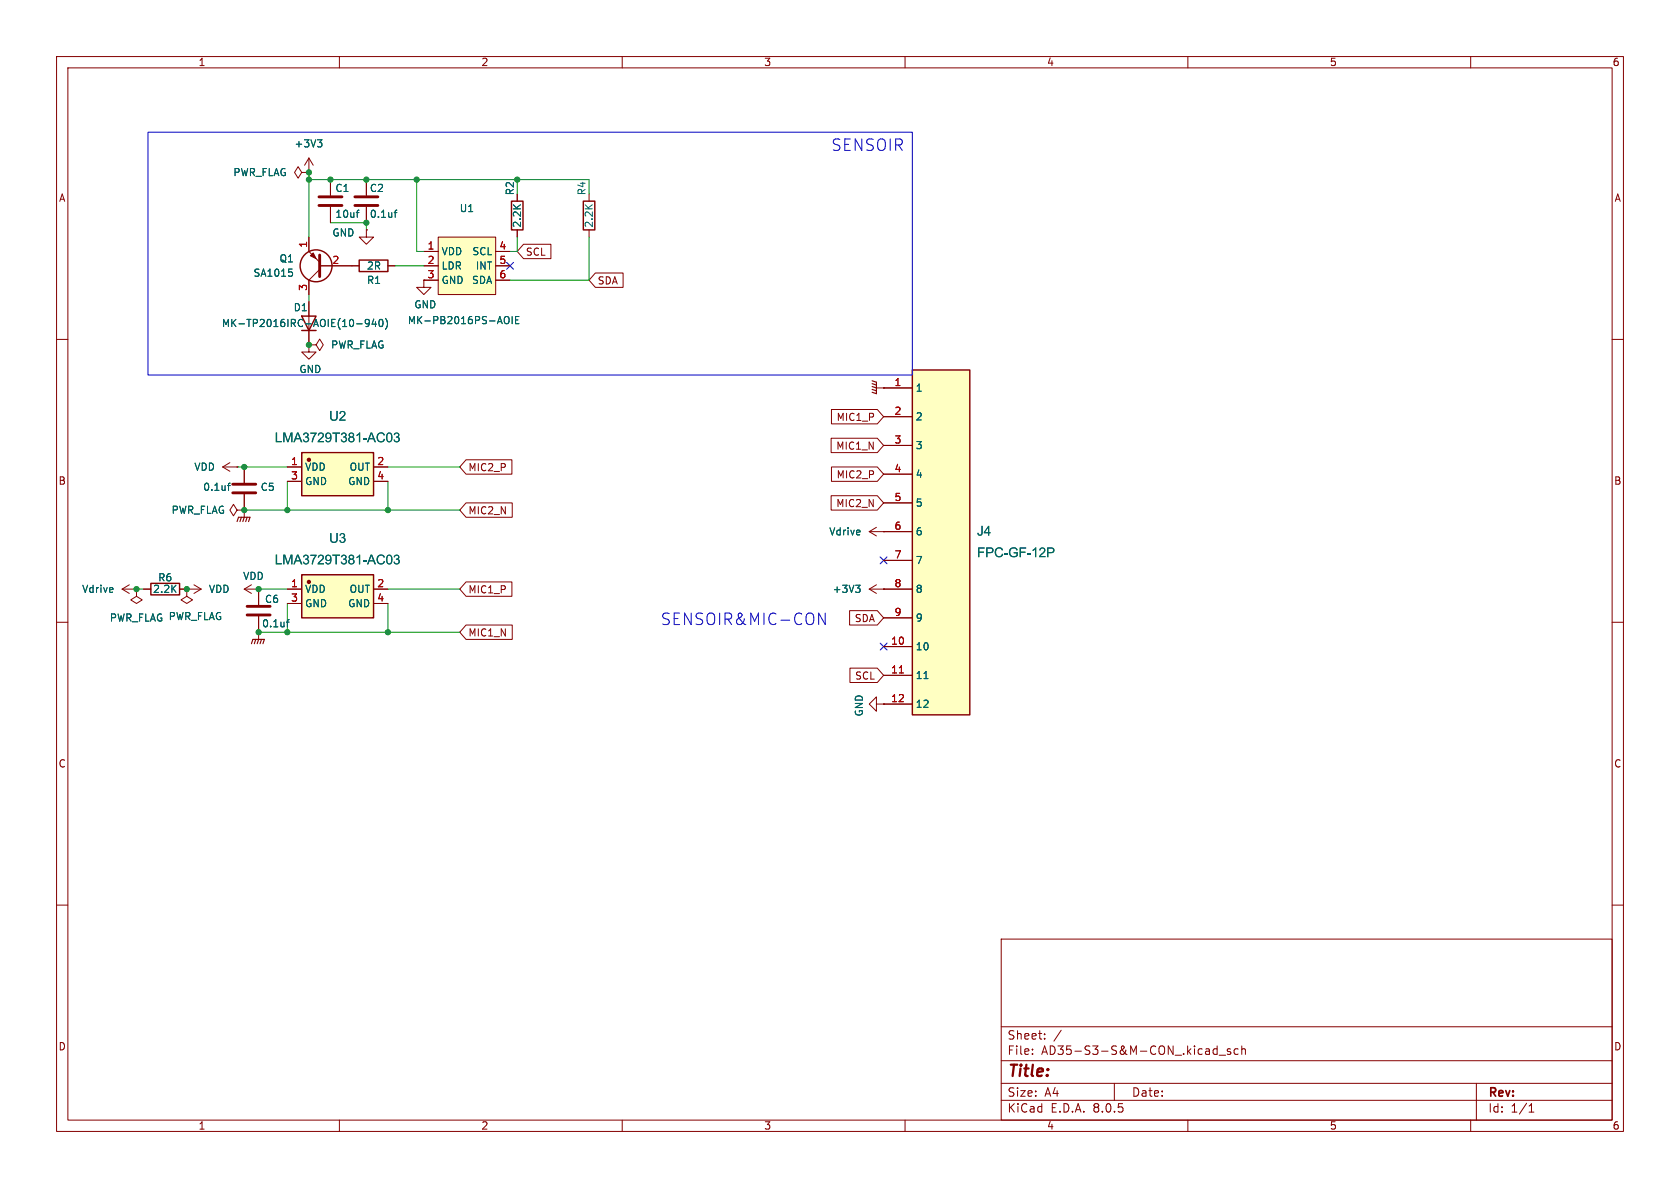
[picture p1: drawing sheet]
<svg xmlns="http://www.w3.org/2000/svg" width="297mm" height="210mm" viewBox="0 0 297 210" stroke-linecap="round" stroke-linejoin="round" font-family="sans-serif">
<g fill="none" stroke="#840000" stroke-width=".18">
<path d="M10 10h277v190h-277zM12 12h273v186h-273zM60 10v2M110 10v2M160 10v2M210 10v2M260 10v2M54.6 30.5h.1M54.6 27.9l-.8 1.3M54.6 27.9v2.6M54.6 27.9l.8 1.3M58.4 31.8v2.7"/>
<path d="M58.4 36.6v2.8M10 60h2M64.8 40.6v1.3h1.2l-1.2 1.3-1.3-1.3h1.3M64.8 40.6h.1M74.9 49.5v1.3h1.3l-1.3 1.3-1.2-1.3h1.2M74.9 49.5h.1M285 60h2M154.9 68.6h1.3M156.2 68.6h.1M39.4 82.6l1.2 .7M39.4 82.6h2.5M40.6 81.8l-1.2 .8"/>
<path d="M41.9 82.6h.1M10 110h2M153.7 104.1l1.2 .8M153.7 104.1h2.5M154.9 103.4l-1.2 .7M156.2 104.1h.1M285 110h2M154.9 124.5v-1.3l-1.2 1.3 1.2 1.2v-1.2h1.3M156.2 124.5h.1M10 160h2M285 160h2M177 166h108v32h-108z"/>
<path d="M60 198v2M110 198v2M160 198v2M177 194.5h108M177 191.5h108M177 187.5h108M177 181.5h108M182.5 186.3v.1M182.5 185.5v.1M184.7 183.6v.1M184.7 182.8v.1M187.6 182.1l-1.3 2"/>
<path d="M197 191.5v3M210 198v2M214.7 185.4l.5 .1M215.2 184.9v1.5M215.2 186.3l-.5 .1M215.5 186.5h1.2M217.5 185.5l-.3-.1-.2 .2v.2l.5 .2v.3h-.5M218.9 185.5l-.4-.1-.3 .3v.4l.1 .2h.6M219.5 185.5l.2-.1 .4 .1 .1 .9M219.5 184.9v1.5M260 198v2M261 191.5v6.5"/>
<path d="M270.3 196.6h.9M270.3 195.5l.4-.4v1.5"/>
</g>
<path d="M56.1 24.7h.8l-.4 .5M56.7 25.2l.2 .2v.3l-.2 .3M63 37.6h.5M63.5 37.2h-.3M151.3 103.4h.7l-.4 .5M151.8 103.9l.2 .3v.3l-.2 .2" fill="none" stroke="#006464" stroke-width=".18"/>
<path d="M56.4 36.3h4.1M56.4 34.8h4.1" fill="none" stroke="#840000" stroke-width=".51"/>
<path d="M154.2 67.3l.7 .3v2l-.7-.3M154.2 67.8l.7 .3M154.2 68.3l.7 .3M154.2 68.8l.7 .3" fill="none" stroke="#840000" stroke-width=".2"/>
<path d="M161.3 65.4h10.1v61h-10.1z" fill="#ffffc2"/>
<path d="M161.3 65.4h10.1v61h-10.1z" fill="none" stroke="#840000" stroke-width=".25"/>
<path d="M156.2 68.6h5.1M156.2 73.7h5.1M156.2 78.7h5.1M156.2 83.8h5.1M156.2 88.9h5.1M156.2 94h5.1M156.2 99.1h5.1M156.2 114.3h5.1M156.2 119.4h5.1M156.2 104.1h5.1M156.2 109.2h5.1M156.2 124.5h5.1" fill="none" stroke="#840000" stroke-width=".18"/>
<path d="M163.3 120h.8" fill="none" stroke="#006464" stroke-width=".18"/>
<path d="M159 119h.7" fill="none" stroke="#a90000" stroke-width=".18"/>
<path d="M53.3 80h12.7v7.6h-12.7z" fill="#ffffc2"/>
<circle cx="54.6" cy="81.3" r=".25" fill="#840000" stroke="#840000" stroke-width=".25"/>
<path d="M53.3 80h12.7v7.6h-12.7z" fill="none" stroke="#840000" stroke-width=".25"/>
<g fill="none" stroke="#840000" stroke-width=".18">
<path d="M53.3 30.5l-.6-1-.6 1 .6 1 .6-1h1.3M54.6 30.5h.1M64.8 31.8v2.7M64.8 36.6v2.8M50.8 82.6h2.5M50.8 85.1h2.5M66 82.6h2.6M66 85.1h2.6M21.6 104.1l1.3 .8M21.6 104.1h2.5M22.9 103.4l-1.3 .7M24.1 104.1h.1"/>
<path d="M33 104.1v1.3l1 .6-1 .7-1-.7 1-.6M33 104.1h.1M33 104.1h2.6M34.3 103.4l1.3 .7M35.6 104.1l-1.3 .8M45.7 104.1v2.8M45.7 109v2.8"/>
</g>
<path d="M62.7 36.3h4.1M62.7 34.8h4.1M43.7 108.7h4.1M43.7 107.2h4.1" fill="none" stroke="#840000" stroke-width=".51"/>
<path d="M69.7 37.6h.5M70.2 37.2l-.3 .1v1.1M50.6 110h.5M51.1 109.5l-.3 .2v1.1" fill="none" stroke="#006464" stroke-width=".18"/>
<path d="M53.3 101.6h12.7v7.6h-12.7z" fill="#ffffc2"/>
<circle cx="54.6" cy="102.9" r=".25" fill="#840000" stroke="#840000" stroke-width=".25"/>
<g fill="none" stroke="#840000" stroke-width=".25">
<path d="M90.4 35.6h2.1v5h-2.1zM103.1 35.6h2.1v5h-2.1zM53.3 55.9h2.6l-1.3 2.5zM63.5 46h5.1v2h-5.1zM26.7 103.1h5v2.1h-5zM53.3 101.6h12.7v7.6h-12.7z"/>
<circle cx="55.9" cy="47" r="2.82"/>
</g>
<g fill="none" stroke="#840000" stroke-width=".18">
<path d="M91.4 34.3v1.3M104.1 34.3v1.3M54.6 41.9v2.6l1.9 1.9M54.6 53.3v7.7M56.5 47.6l-1.9 1.9v2.6M56.5 47h7M68.6 47h1.2M91.4 40.6v1.3M104.1 40.6v1.3M54.6 61v1.2h1.3l-1.3 1.3-1.3-1.3h1.3M54.6 61h.1M54.6 61h1.3l.6-1.1 .6 1.1-.6 1-.6-1"/>
<path d="M41.9 90.2l-.6-1-.7 1 .7 1 .6-1h1.3M43.2 90.2h.1M43.2 82.6v2.7M43.2 87.4v4M153.7 94l1.2 .7M153.7 94h2.5M154.9 93.2l-1.2 .8M156.2 94h.1M24.1 104.1v1.3l1 .6-1 .7-1-.7 1-.6M24.1 104.1h.1M25.4 104.1h1.3M31.7 104.1h1.3"/>
<path d="M45.7 111.8h.1M45.7 111.8v1.2M50.8 104.1h2.5M50.8 106.7h2.5M66 104.1h2.6M66 106.7h2.6"/>
</g>
<path d="M56.5 45.1v3.8M41.1 87.1h4.1M41.1 85.6h4.1" fill="none" stroke="#840000" stroke-width=".51"/>
<path d="M51.1 47.6h.6M51.5 48.1l.2 .2v.3l-.2 .2M63.1 57.2h.9M65.3 57l-.2 .2h-.3l-.2-.2 .1-.5h.4l.1 .1a.84 .84 0 0 1-.3 1.1h-.2M66.1 56.4l-.3 .9h.8M66.4 56.9v.8M67.2 56.5h.1a.68 .68 0 0 1 .4 .6 .68 .68 0 0 1-.4 .6 .84 .84 0 0 1-.1-1.2zM68.1 56.3a1.46 1.46 0 0 1 0 1.9M40.2 85.8h.5M40.7 85.4l-.3 .2v1.1" fill="none" stroke="#006464" stroke-width=".18"/>
<path d="M41.9 92.2l.3-.8h2l-.3 .8M42.7 91.4l-.3 .8M43.2 91.4l-.3 .8M43.7 91.4l-.3 .8M44.4 113.8l.3-.8h2l-.2 .8M45.2 113l-.2 .8M45.7 113l-.2 .8M46.2 113l-.2 .8" fill="none" stroke="#840000" stroke-width=".2"/>
<path d="M55.4 44.7l.5 1-1-.5z" fill="#840000" stroke="#840000" stroke-width=".18"/>
<path d="M77.5 41.9h10.1v10.2h-10.1z" fill="#ffffc2"/>
<g fill="none" stroke="#840000" stroke-width=".18">
<path d="M54.6 30.5h.1M58.4 31.8v2.7M58.4 36.6v2.8M64.8 31.8v2.7M64.8 36.6v2.8M91.4 34.3v1.3M54.6 41.9v2.6M54.6 49.5v2.6M54.6 53.3v2.6M54.6 58.4v2.6M56.5 47h7M64.8 40.6h.1"/>
<path d="M68.6 47h1.2M74.9 49.5h.1M74.9 44.5h2.6M74.9 47h2.6M74.9 49.5h2.6M77.5 41.9h10.1v10.2h-10.1zM87.6 44.5h2.6M87.6 47h2.6M87.6 49.5h2.6M91.4 40.6v1.3M92.6 43.2h4.8v2.5h-4.8l-1.2-1.2zM105.3 48.3h4.9v2.5h-4.9l-1.2-1.3z"/>
<path d="M54.6 61h.1M146.9 77.5h8.2l1.1 1.2-1.1 1.3h-8.2zM147 72.4h8.1l1.1 1.3-1.1 1.2h-8.1zM156.2 68.6h.1M156.2 68.6h5.1M156.2 73.7h5.1M156.2 78.7h5.1M41.9 82.6h.1M43.2 90.2h.1M43.2 82.6v2.7M43.2 87.4v2.8M50.8 82.6h2.5"/>
<path d="M50.8 85.1h2.5M66 82.6h2.6M66 85.1h2.6M82.4 81.3h8.1v2.5h-8.1l-1.1-1.2zM82.4 88.9h8.2v2.5h-8.2l-1.1-1.2zM146.9 87.6h8.2l1.1 1.3-1.1 1.3h-8.2zM147 82.5h8.1l1.1 1.3-1.1 1.3h-8.1zM156.2 94h.1M156.2 83.8h5.1M156.2 88.9h5.1M156.2 94h5.1M156.2 99.1h5.1"/>
<path d="M24.1 104.1h.1M25.4 104.1h1.3M31.7 104.1h1.3M33 104.1h.1M43.2 104.1l1.2 .8M43.2 104.1h2.5M44.4 103.4l-1.2 .7M45.7 104.1h.1M45.7 111.8h.1M45.7 104.1v2.8M45.7 109v2.8M50.8 104.1h2.5"/>
<path d="M50.8 106.7h2.5M66 104.1h2.6M66 106.7h2.6M82.4 102.9h8.1v2.5h-8.1l-1.1-1.3zM82.4 110.5h8.2v2.5h-8.2l-1.1-1.2zM150.2 107.9h4.9l1.1 1.3-1.1 1.3h-4.9zM150.3 118.1h4.8l1.1 1.3-1.1 1.3h-4.8zM156.2 104.1h.1M156.2 104.1h5.1M156.2 114.3h5.1M156.2 119.4h5.1M156.2 109.2h5.1"/>
<path d="M156.2 124.5h.1M156.2 124.5h5.1"/>
</g>
<g fill="none" stroke="#006464" stroke-width=".18">
<path d="M56.1 24.7h.8l-.4 .5M56.7 25.2l.2 .2v.3l-.2 .3M63 37.6h.5M63.5 37.2h-.3M69.7 37.6h.5M70.2 37.2l-.3 .1v1.1M51.1 47.6h.6M51.5 48.1l.2 .2v.3l-.2 .2M63.1 57.2h.9M65.3 57l-.2 .2h-.3l-.2-.2 .1-.5h.4l.1 .1a.84 .84 0 0 1-.3 1.1h-.2M66.1 56.4l-.3 .9h.8M66.4 56.9v.8"/>
<path d="M67.2 56.5h.1a.68 .68 0 0 1 .4 .6 .68 .68 0 0 1-.4 .6 .84 .84 0 0 1-.1-1.2zM68.1 56.3a1.46 1.46 0 0 1 0 1.9M89.1 56.4a.42 .42 0 0 1 .5-.5 .42 .42 0 0 1 .4 .5v.4a.42 .42 0 0 1-.4 .4 .42 .42 0 0 1-.5-.4M90.5 56v1.2M91.1 56.6h.5M91.7 56h-.6v1.2h.6M40.2 85.8h.5M40.7 85.4l-.3 .2v1.1M50.6 110h.5M51.1 109.5l-.3 .2v1.1M151.3 103.4h.7l-.4 .5M151.8 103.9l.2 .3v.3l-.2 .2"/>
<path d="M163.3 120h.8"/>
</g>
<path d="M26.2 23.4h135.1v42.9h-135.1zM145.9 108.4v2l-1.2-2v2" fill="none" stroke="#0000c2" stroke-width=".18"/>
<g fill="none" stroke="#009600" stroke-width=".18">
<path d="M54.6 31.8h49.5v2.5M54.6 30.5v11.4M58.4 39.4h6.4v1.2M73.7 31.8v12.7h1.2M91.4 31.8v2.5M54.6 52.1v1.2M69.8 47h5.1M91.4 41.9v2.6h-1.2M104.1 41.9v7.6h-13.9M41.9 82.6h8.9M43.2 90.2h38.1M50.8 85.1v5.1"/>
<path d="M68.6 85.1v5.1M68.6 82.6h12.7M24.1 104.1h1.3M45.7 111.8h35.6M45.7 104.1h5.1M50.8 106.7v5.1M68.6 104.1h12.7M68.6 106.7v5.1"/>
</g>
<path d="M89.6 46.4l1.2 1.2M90.8 46.4l-1.2 1.2M155.6 98.5l1.2 1.2M156.8 98.5l-1.2 1.2M155.6 113.7l1.2 1.2M156.8 113.7l-1.2 1.2" fill="none" stroke="#000084" stroke-width=".18"/>
<path d="M159 119h.7" fill="none" stroke="#a90000" stroke-width=".18"/>
<g fill="#009600" stroke="#009600" stroke-width=".18">
<circle cx="64.8" cy="31.8" r=".46"/>
<circle cx="73.7" cy="31.8" r=".46"/>
<circle cx="64.8" cy="39.4" r=".46"/>
<circle cx="54.6" cy="31.8" r=".46"/>
<circle cx="58.4" cy="31.8" r=".46"/>
<circle cx="54.6" cy="30.5" r=".46"/>
<circle cx="68.6" cy="111.8" r=".46"/>
<circle cx="68.6" cy="90.2" r=".46"/>
<circle cx="91.4" cy="31.8" r=".46"/>
<circle cx="45.7" cy="111.8" r=".46"/>
<circle cx="50.8" cy="111.8" r=".46"/>
<circle cx="54.6" cy="61" r=".46"/>
<circle cx="33" cy="104.1" r=".46"/>
<circle cx="45.7" cy="104.1" r=".46"/>
<circle cx="50.8" cy="90.2" r=".46"/>
<circle cx="43.2" cy="82.6" r=".46"/>
<circle cx="43.2" cy="90.2" r=".46"/>
<circle cx="24.1" cy="104.1" r=".46"/>
</g>
<g font-size="2.8" fill="#0000c2">
<text x="146.9" y="26.9">SENSOIR</text>
<text x="116.7" y="110.7">SENSOIR&amp;MIC-CON</text>
</g>
<text font-size="2.8" fill="#840000" x="178" y="190.9">Title:</text>
<g font-size="2.4" fill="#006464">
<text x="58.2" y="75">U2</text>
<text x="48.6" y="78.8">LMA3729T381-AC03</text>
<text x="172.7" y="95.3">J4</text>
<text x="48.6" y="100.4">LMA3729T381-AC03</text>
<text x="58.2" y="96.6">U3</text>
<text x="172.7" y="99.1">FPC-GF-12P</text>
</g>
<g font-size="2.1" fill="#840000">
<text x="178" y="184">Sheet:</text>
<text x="178" y="186.7">File:</text>
<text x="184.1" y="186.7">AD35-S3-S&amp;M-CON_.kicad_sch</text>
<text x="178" y="196.9">KiCad</text>
<text x="178" y="194.1">Size:</text>
<text x="184.7" y="194.1">A4</text>
<text x="185.7" y="196.9">E.D.A.</text>
<text x="193.3" y="196.9">8.0.5</text>
<text x="200" y="194.1">Date:</text>
<text x="263" y="194.3">Rev:</text>
<text x="263" y="196.9">Id:</text>
<text x="267.1" y="196.9">1/1</text>
</g>
<g font-size="1.8" fill="#840000">
<text x="35" y="11.9">1</text>
<text x="85" y="11.9">2</text>
<text x="135" y="11.9">3</text>
<text x="185" y="11.9">4</text>
<text x="235" y="11.9">5</text>
<text x="285" y="11.9">6</text>
<text x="10.3" y="35.9">A</text>
<text x="285.3" y="35.9">A</text>
<text x="92.9" y="45.4">SCL</text>
<text x="105.6" y="50.5">SDA</text>
<text x="147.8" y="74.6">MIC1_P</text>
<text x="82.7" y="83.5">MIC2_P</text>
<text x="147.7" y="79.7">MIC1_N</text>
<text x="10.3" y="85.9">B</text>
<text x="147.7" y="89.9">MIC2_N</text>
<text x="147.8" y="84.8">MIC2_P</text>
<text x="285.3" y="85.9">B</text>
<text x="82.7" y="91.1">MIC2_N</text>
<text x="82.7" y="105.1">MIC1_P</text>
<text x="82.7" y="112.7">MIC1_N</text>
<text x="151" y="110.2">SDA</text>
<text x="151.1" y="120.3">SCL</text>
<text x="10.3" y="135.9">C</text>
<text x="285.3" y="135.9">C</text>
<text x="10.3" y="185.9">D</text>
<text x="285.3" y="185.9">D</text>
<text x="35" y="199.9">1</text>
<text x="85" y="199.9">2</text>
<text x="135" y="199.9">3</text>
<text x="185" y="199.9">4</text>
<text x="235" y="199.9">5</text>
<text x="285" y="199.9">6</text>
</g>
<g font-size="1.8" fill="#006464">
<text x="52" y="26.3">+3V3</text>
<text x="41.2" y="31.3">PWR_FLAG</text>
<text x="59.2" y="34.1">C1</text>
<text x="65.3" y="34.1">C2</text>
<text x="91" y="34.6" transform="rotate(-90 91 34.6)">R2</text>
<text x="103.7" y="34.6" transform="rotate(-90 103.7 34.6)">R4</text>
<text x="59.2" y="38.7">10uf</text>
<text x="65.3" y="38.7">0.1uf</text>
<text x="81.2" y="37.7">U1</text>
<text x="92.3" y="40.3" transform="rotate(-90 92.3 40.3)">2.2K</text>
<text x="105" y="40.3" transform="rotate(-90 105 40.3)">2.2K</text>
<text x="49.3" y="46.6">Q1</text>
<text x="58.7" y="42">GND</text>
<text x="64.8" y="47.9">2R</text>
<text x="78" y="45.3">VDD</text>
<text x="78" y="47.9">LDR</text>
<text x="83.4" y="45.3">SCL</text>
<text x="84" y="47.9">INT</text>
<text x="44.7" y="49.1">SA1015</text>
<text x="64.8" y="50.4">R1</text>
<text x="78" y="50.4">GND</text>
<text x="83.4" y="50.4">SDA</text>
<text x="39.1" y="58">MK-TP2016IRC-AOIE(10-940)</text>
<text x="51.8" y="55.2">D1</text>
<text x="72" y="57.5">MK-PB2016PS-AOIE</text>
<text x="73.1" y="54.7">GND</text>
<text x="58.4" y="61.8">PWR_FLAG</text>
<text x="52.8" y="66.1">GND</text>
<text x="161.8" y="69.4">1</text>
<text x="161.8" y="74.5">2</text>
<text x="34.3" y="83.4">VDD</text>
<text x="53.8" y="83.4">VDD</text>
<text x="61.7" y="83.4">OUT</text>
<text x="161.8" y="79.6">3</text>
<text x="35.8" y="87">0.1uf</text>
<text x="46" y="87">C5</text>
<text x="53.8" y="86">GND</text>
<text x="61.5" y="86">GND</text>
<text x="161.8" y="84.7">4</text>
<text x="161.8" y="89.8">5</text>
<text x="30.2" y="91">PWR_FLAG</text>
<text x="146.5" y="94.8">Vdrive</text>
<text x="161.8" y="94.8">6</text>
<text x="161.8" y="99.9">7</text>
<text x="14.4" y="105">Vdrive</text>
<text x="27" y="105">2.2K</text>
<text x="27.9" y="103">R6</text>
<text x="36.8" y="105">VDD</text>
<text x="42.9" y="102.7">VDD</text>
<text x="46.7" y="106.8">C6</text>
<text x="53.8" y="105">VDD</text>
<text x="53.8" y="107.5">GND</text>
<text x="61.5" y="107.5">GND</text>
<text x="61.7" y="105">OUT</text>
<text x="147.1" y="105">+3V3</text>
<text x="161.8" y="105">8</text>
<text x="19.3" y="110.1">PWR_FLAG PWR_FLAG</text>
<text x="46.2" y="111.1">0.1uf</text>
<text x="161.8" y="110.1">9</text>
<text x="161.8" y="115.2">10</text>
<text x="161.8" y="120.2">11</text>
<text x="161.8" y="125.3">12</text>
<text x="152.8" y="126.8" transform="rotate(-90 152.8 126.8)">GND</text>
</g>
<g font-size="1.8" fill="#a90000">
<text x="54.4" y="43.9" transform="rotate(-90 54.4 43.9)">1</text>
<text x="58.7" y="46.7">2</text>
<text x="75.5" y="44.2">1</text>
<text x="75.5" y="46.7">2</text>
<text x="88.2" y="44.2">4</text>
<text x="88.2" y="46.7">5</text>
<text x="54.4" y="51.5" transform="rotate(-90 54.4 51.5)">3</text>
<text x="75.5" y="49.3">3</text>
<text x="88.2" y="49.3">6</text>
<text x="158" y="68.3">1</text>
<text x="158" y="73.4">2</text>
<text x="51.4" y="82.3">1</text>
<text x="66.6" y="82.3">2</text>
<text x="158" y="78.5">3</text>
<text x="158" y="83.6">4</text>
<text x="51.4" y="84.8">3</text>
<text x="66.6" y="84.8">4</text>
<text x="158" y="88.6">5</text>
<text x="158" y="93.7">6</text>
<text x="158" y="98.8">7</text>
<text x="51.4" y="103.9">1</text>
<text x="51.4" y="106.4">3</text>
<text x="66.6" y="103.9">2</text>
<text x="66.6" y="106.4">4</text>
<text x="158" y="103.9">8</text>
<text x="158" y="109">9</text>
<text x="157.4" y="114">10</text>
<text x="157.4" y="119.1">11</text>
<text x="157.4" y="124.2">12</text>
</g>
</svg>
